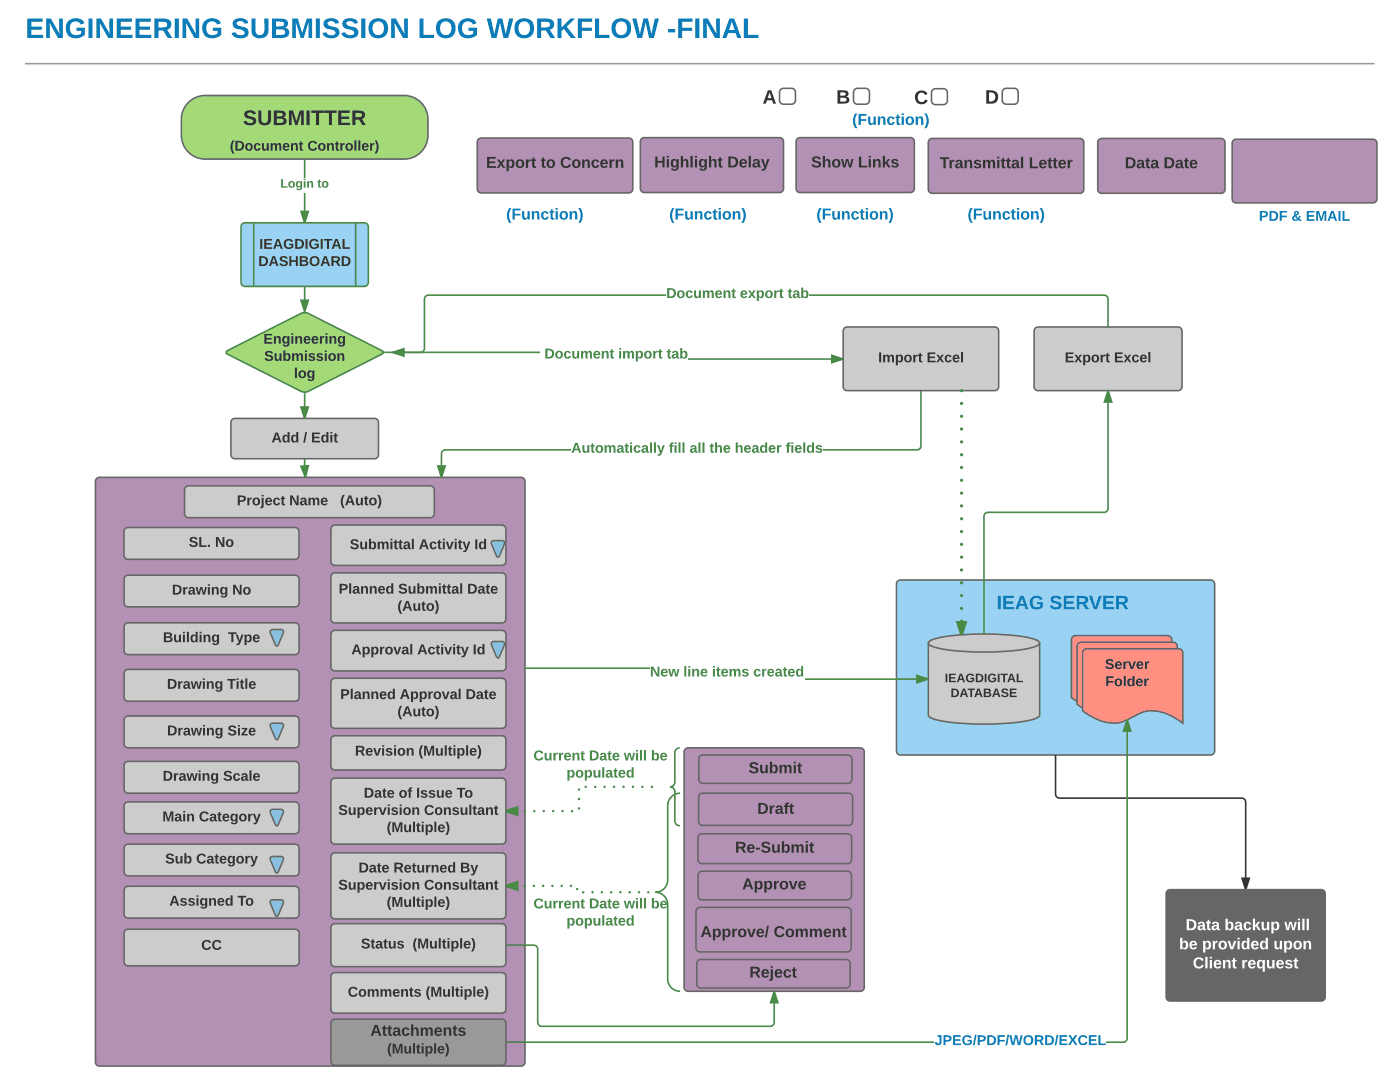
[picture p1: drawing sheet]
<svg xmlns="http://www.w3.org/2000/svg" width="279mm" height="216mm" viewBox="0 0 279 216" stroke-linecap="round" stroke-linejoin="round" font-family="sans-serif">
<path d="M5 12.7h269.3" fill="none" stroke="#999" stroke-width=".32"/>
<path d="M37.3 20.7a4.8 4.8 0 0 1 3.7-1.7h39.6a4.8 4.8 0 0 1 4.8 4.8v3.2a4.8 4.8 0 0 1-4.8 4.7h-39.6a4.8 4.8 0 0 1-4.8-4.7v-3.2a4.7 4.7 0 0 1 1.1-3.1z" fill="#a3d977"/>
<path d="M37.3 20.7a4.8 4.8 0 0 1 3.7-1.7h39.6a4.8 4.8 0 0 1 4.8 4.8v3.2a4.8 4.8 0 0 1-4.8 4.7h-39.6a4.8 4.8 0 0 1-4.8-4.7v-3.2a4.7 4.7 0 0 1 1.1-3.1z" fill="none" stroke="#666" stroke-width=".32"/>
<path d="M48.3 44.7l.6-.3h23.8a.79 .79 0 0 1 .8 .8v11.2a.79 .79 0 0 1-.8 .7h-23.8a.79 .79 0 0 1-.8-.7v-11.2z" fill="#99d2f2"/>
<path d="M60.8 31.7v12.7M48.3 44.7l.6-.3h23.8a.79 .79 0 0 1 .8 .8v11.2a.79 .79 0 0 1-.8 .7h-23.8a.79 .79 0 0 1-.8-.7v-11.2zM50.6 44.4v12.7M71 44.4v12.7" fill="none" stroke="#498a44" stroke-width=".32"/>
<g fill="#498a44">
<path d="M60.1 42.2h1.4l-.7 2.2z"/>
<path d="M59.8 42h2l-.8 2.4h-.4zM60.3 42.3l.5 1.6 .5-1.6z"/>
</g>
<path d="M55.9 35.5h9.7v2.9h-9.7z" fill="#fff"/>
<path d="M179.1 116l.6-.3h61.9a.79 .79 0 0 1 .8 .8v33.4a.79 .79 0 0 1-.8 .8h-61.9a.79 .79 0 0 1-.8-.8v-33.4z" fill="#99d2f2"/>
<path d="M179.1 116l.6-.3h61.9a.79 .79 0 0 1 .8 .8v33.4a.79 .79 0 0 1-.8 .8h-61.9a.79 .79 0 0 1-.8-.8v-33.4z" fill="none" stroke="#666" stroke-width=".32"/>
<path d="M185.4 128.1a10.5 10.5 0 0 1 4.9-1.3 49.6 49.6 0 0 1 16.2 .8l.9 .5 .1 .2v14.4a2.13 2.13 0 0 1-1.8 1 53.4 53.4 0 0 1-18.7 0 2.13 2.13 0 0 1-1.7-1v-14.4z" fill="#ccc"/>
<path d="M185.3 128.3a2.13 2.13 0 0 0 1.7 1 53.4 53.4 0 0 0 18.7 0 2.13 2.13 0 0 0 1.8-1M185.4 128.1a10.5 10.5 0 0 1 4.9-1.3 49.6 49.6 0 0 1 16.2 .8l.9 .5 .1 .2v14.4a2.13 2.13 0 0 1-1.8 1 53.4 53.4 0 0 1-18.7 0 2.13 2.13 0 0 1-1.7-1v-14.4z" fill="none" stroke="#666" stroke-width=".32"/>
<path d="M214.1 127.1l.5-.3h18.4a.79 .79 0 0 1 .8 .8v14.1a9.4 9.4 0 0 0-7.3-2.4l-3.1 1.4a7.1 7.1 0 0 1-7.5-.2l-2.1-1.3v-11.6z" fill="#ff8f80"/>
<path d="M214.1 127.1l.5-.3h18.4a.79 .79 0 0 1 .8 .8v14.1a9.4 9.4 0 0 0-7.3-2.4l-3.1 1.4a7.1 7.1 0 0 1-7.5-.2l-2.1-1.3v-11.6z" fill="none" stroke="#666" stroke-width=".32"/>
<path d="M215.2 128.4l.5-.2h18.5a.79 .79 0 0 1 .7 .8v14a9.4 9.4 0 0 0-7.3-2.4l-3 1.4a7.1 7.1 0 0 1-7.6-.2l-2.1-1.3v-11.5z" fill="#ff8f80"/>
<path d="M215.2 128.4l.5-.2h18.5a.79 .79 0 0 1 .7 .8v14a9.4 9.4 0 0 0-7.3-2.4l-3 1.4a7.1 7.1 0 0 1-7.6-.2l-2.1-1.3v-11.5z" fill="none" stroke="#666" stroke-width=".32"/>
<path d="M216.3 129.7l.6-.2h18.4a.79 .79 0 0 1 .8 .8v14a9.4 9.4 0 0 0-7.4-2.4l-3 1.4a7.1 7.1 0 0 1-7.6-.2l-2-1.3v-11.5z" fill="#ff8f80"/>
<path d="M216.3 129.7l.6-.2h18.4a.79 .79 0 0 1 .8 .8v14a9.4 9.4 0 0 0-7.4-2.4l-3 1.4a7.1 7.1 0 0 1-7.6-.2l-2-1.3v-11.5z" fill="none" stroke="#666" stroke-width=".32"/>
<path d="M210.7 150.7v7.8a.79 .79 0 0 0 .8 .8h36.3a.79 .79 0 0 1 .8 .8v17.4" fill="none" stroke="#333" stroke-width=".32"/>
<g fill="#333">
<path d="M247.9 175.2h1.4l-.7 2.3z"/>
<path d="M247.6 175.1h2l-.8 2.4h-.4zM248.1 175.4l.5 1.6 .5-1.6z"/>
</g>
<path d="M233 177.7l.5-.2h30.2a.79 .79 0 0 1 .8 .8v20.6a.79 .79 0 0 1-.8 .8h-30.2a.79 .79 0 0 1-.8-.8v-20.6z" fill="#666"/>
<path d="M233 177.7l.5-.2h30.2a.79 .79 0 0 1 .8 .8v20.6a.79 .79 0 0 1-.8 .8h-30.2a.79 .79 0 0 1-.8-.8v-20.6z" fill="none" stroke="#666" stroke-width=".32"/>
<path d="M46.3 83.7l.6-.2h27.8a.8 .8 0 0 1 .8 .8v6.4a.8 .8 0 0 1-.8 .8h-27.8a.79 .79 0 0 1-.8-.8v-6.4z" fill="#ccc"/>
<path d="M46.3 83.7l.6-.2h27.8a.8 .8 0 0 1 .8 .8v6.4a.8 .8 0 0 1-.8 .8h-27.8a.79 .79 0 0 1-.8-.8v-6.4z" fill="none" stroke="#666" stroke-width=".32"/>
<path d="M168.5 65.5l.6-.3h29.4a.79 .79 0 0 1 .8 .8v11.2a.79 .79 0 0 1-.8 .7h-29.4a.79 .79 0 0 1-.8-.7v-11.2z" fill="#ccc"/>
<path d="M168.5 65.5l.6-.3h29.4a.79 .79 0 0 1 .8 .8v11.2a.79 .79 0 0 1-.8 .7h-29.4a.79 .79 0 0 1-.8-.7v-11.2z" fill="none" stroke="#666" stroke-width=".32"/>
<path d="M206.6 65.5l.6-.3h27.9a.79 .79 0 0 1 .8 .8v11.2a.79 .79 0 0 1-.8 .7h-27.9a.79 .79 0 0 1-.8-.7v-11.2z" fill="#ccc"/>
<path d="M206.6 65.5l.6-.3h27.9a.79 .79 0 0 1 .8 .8v11.2a.79 .79 0 0 1-.8 .7h-27.9a.79 .79 0 0 1-.8-.7v-11.2z" fill="none" stroke="#666" stroke-width=".32"/>
<path d="M60.8 57.1v5.1" fill="none" stroke="#498a44" stroke-width=".32"/>
<g fill="#498a44">
<path d="M60.1 59.9h1.4l-.7 2.3z"/>
<path d="M59.8 59.8h2l-.9 2.6h-.2zM60.3 60.1l.5 1.6 .5-1.6z"/>
</g>
<path d="M45.2 70.1l14.9-7.6 .7-.1 .7 .1 14.9 7.6v.4l-.2 .2-14.7 7.4a1.73 1.73 0 0 1-1.4 0l-14.7-7.4-.2-.2z" fill="#a3d977"/>
<path d="M45.2 70.1l14.9-7.6 .7-.1 .7 .1 14.9 7.6v.4l-.2 .2-14.7 7.4a1.73 1.73 0 0 1-1.4 0l-14.7-7.4-.2-.2z" fill="none" stroke="#498a44" stroke-width=".32"/>
<path d="M19.3 95.5l.5-.3h84.2a.79 .79 0 0 1 .8 .8v115.9a.79 .79 0 0 1-.8 .8h-84.2a.79 .79 0 0 1-.8-.8v-115.9z" fill="#b391b5"/>
<path d="M19.3 95.5l.5-.3h84.2a.79 .79 0 0 1 .8 .8v115.9a.79 .79 0 0 1-.8 .8h-84.2a.79 .79 0 0 1-.8-.8v-115.9z" fill="none" stroke="#666" stroke-width=".32"/>
<path d="M25 105.5l.5-.2h33.4a.8 .8 0 0 1 .8 .7v4.8a.8 .8 0 0 1-.8 .8h-33.4a.79 .79 0 0 1-.8-.8v-4.8z" fill="#ccc"/>
<path d="M25 105.5l.5-.2h33.4a.8 .8 0 0 1 .8 .7v4.8a.8 .8 0 0 1-.8 .8h-33.4a.79 .79 0 0 1-.8-.8v-4.8z" fill="none" stroke="#666" stroke-width=".32"/>
<path d="M25 115l.6-.2h33.3a.79 .79 0 0 1 .8 .8v4.7a.79 .79 0 0 1-.8 .8h-33.3a.79 .79 0 0 1-.8-.8v-4.7z" fill="#ccc"/>
<path d="M25 115l.6-.2h33.3a.79 .79 0 0 1 .8 .8v4.7a.79 .79 0 0 1-.8 .8h-33.3a.79 .79 0 0 1-.8-.8v-4.7z" fill="none" stroke="#666" stroke-width=".32"/>
<path d="M25 124.5l.6-.2h33.3a.8 .8 0 0 1 .8 .8v4.7a.79 .79 0 0 1-.8 .8h-33.3a.79 .79 0 0 1-.8-.8v-4.7z" fill="#ccc"/>
<path d="M25 124.5l.6-.2h33.3a.8 .8 0 0 1 .8 .8v4.7a.79 .79 0 0 1-.8 .8h-33.3a.79 .79 0 0 1-.8-.8v-4.7z" fill="none" stroke="#666" stroke-width=".32"/>
<path d="M25 133.8l.6-.2h33.3a.79 .79 0 0 1 .8 .8v4.7a.79 .79 0 0 1-.8 .8h-33.3a.79 .79 0 0 1-.8-.8v-4.7z" fill="#ccc"/>
<path d="M25 133.8l.6-.2h33.3a.79 .79 0 0 1 .8 .8v4.7a.79 .79 0 0 1-.8 .8h-33.3a.79 .79 0 0 1-.8-.8v-4.7z" fill="none" stroke="#666" stroke-width=".32"/>
<path d="M25 143.1l.6-.2h33.3a.79 .79 0 0 1 .8 .8v4.7a.79 .79 0 0 1-.8 .8h-33.3a.79 .79 0 0 1-.8-.8v-4.7z" fill="#ccc"/>
<path d="M25 143.1l.6-.2h33.3a.79 .79 0 0 1 .8 .8v4.7a.79 .79 0 0 1-.8 .8h-33.3a.79 .79 0 0 1-.8-.8v-4.7z" fill="none" stroke="#666" stroke-width=".32"/>
<path d="M25 152.2l.6-.3h33.3a.79 .79 0 0 1 .8 .8v4.8a.79 .79 0 0 1-.8 .8h-33.3a.79 .79 0 0 1-.8-.8v-4.8z" fill="#ccc"/>
<path d="M25 152.2l.6-.3h33.3a.79 .79 0 0 1 .8 .8v4.8a.79 .79 0 0 1-.8 .8h-33.3a.79 .79 0 0 1-.8-.8v-4.8z" fill="none" stroke="#666" stroke-width=".32"/>
<path d="M25 160.3l.6-.3h33.3a.79 .79 0 0 1 .8 .8v4.8a.79 .79 0 0 1-.8 .8h-33.3a.79 .79 0 0 1-.8-.8v-4.8z" fill="#ccc"/>
<path d="M25 160.3l.6-.3h33.3a.79 .79 0 0 1 .8 .8v4.8a.79 .79 0 0 1-.8 .8h-33.3a.79 .79 0 0 1-.8-.8v-4.8z" fill="none" stroke="#666" stroke-width=".32"/>
<path d="M25 168.7l.6-.3h33.3a.79 .79 0 0 1 .8 .8v4.8a.79 .79 0 0 1-.8 .8h-33.3a.79 .79 0 0 1-.8-.8v-4.8z" fill="#ccc"/>
<path d="M25 168.7l.6-.3h33.3a.79 .79 0 0 1 .8 .8v4.8a.79 .79 0 0 1-.8 .8h-33.3a.79 .79 0 0 1-.8-.8v-4.8z" fill="none" stroke="#666" stroke-width=".32"/>
<path d="M25 177.1l.6-.3h33.3a.79 .79 0 0 1 .8 .8v4.8a.79 .79 0 0 1-.8 .8h-33.3a.79 .79 0 0 1-.8-.8v-4.8z" fill="#ccc"/>
<path d="M25 177.1l.6-.3h33.3a.79 .79 0 0 1 .8 .8v4.8a.79 .79 0 0 1-.8 .8h-33.3a.79 .79 0 0 1-.8-.8v-4.8z" fill="none" stroke="#666" stroke-width=".32"/>
<path d="M25 185.7l.6-.3h33.3a.79 .79 0 0 1 .8 .8v5.7a.79 .79 0 0 1-.8 .8h-33.3a.79 .79 0 0 1-.8-.8v-5.7z" fill="#ccc"/>
<path d="M25 185.7l.6-.3h33.3a.79 .79 0 0 1 .8 .8v5.7a.79 .79 0 0 1-.8 .8h-33.3a.79 .79 0 0 1-.8-.8v-5.7z" fill="none" stroke="#666" stroke-width=".32"/>
<path d="M66.3 126l.5-.2h33.4a.79 .79 0 0 1 .8 .8v6.5a.8 .8 0 0 1-.8 .8h-33.4a.8 .8 0 0 1-.8-.8v-6.5z" fill="#ccc"/>
<path d="M66.3 126l.5-.2h33.4a.79 .79 0 0 1 .8 .8v6.5a.8 .8 0 0 1-.8 .8h-33.4a.8 .8 0 0 1-.8-.8v-6.5z" fill="none" stroke="#666" stroke-width=".32"/>
<path d="M66.3 203.6l.5-.2h33.4a.79 .79 0 0 1 .8 .8v7.6a.79 .79 0 0 1-.8 .8h-33.4a.79 .79 0 0 1-.8-.8v-7.6z" fill="#999"/>
<path d="M66.3 203.6l.5-.2h33.4a.79 .79 0 0 1 .8 .8v7.6a.79 .79 0 0 1-.8 .8h-33.4a.79 .79 0 0 1-.8-.8v-7.6z" fill="none" stroke="#666" stroke-width=".32"/>
<path d="M104.9 133.3h39.4a.8 .8 0 0 1 .8 .8 1.07 1.07 0 0 0 .5 1.3l39.7 .1" fill="none" stroke="#498a44" stroke-width=".32"/>
<g fill="#498a44">
<path d="M104.8 133.2h.1v.3h-.1z"/>
<path d="M183 134.8l2.3 .7-2.3 .7z"/>
<path d="M182.8 134.6l2.5 .7v.4l-2.5 .8zM183.1 135v1l1.7-.5z"/>
</g>
<path d="M129.7 132.7h30.8v3.4h-30.8z" fill="#fff"/>
<path d="M60.8 78.5v5" fill="none" stroke="#498a44" stroke-width=".32"/>
<g fill="#498a44">
<path d="M60.6 78.2h.4v.3h-.4z"/>
<path d="M60.1 81.2h1.4l-.7 2.3z"/>
<path d="M59.8 81.1h2l-.8 2.4h-.4zM60.3 81.4l.5 1.6 .5-1.6z"/>
</g>
<path d="M60.8 91.5l.2 3.7" fill="none" stroke="#498a44" stroke-width=".32"/>
<g fill="#498a44">
<path d="M60.6 91.5h.2z"/>
<path d="M60.1 93l1.4-.1-.5 2.3z"/>
<path d="M59.8 92.9l1.9-.1-.6 2.4h-.3zM60.3 93.2l.6 1.5 .4-1.6z"/>
</g>
<path d="M76.9 70.3h45a.77 .77 0 0 1 .7 .9l.7 .4h45" fill="none" stroke="#498a44" stroke-width=".32"/>
<g fill="#498a44">
<path d="M76.4 70.2h.5v.3h-.5z"/>
<path d="M166 70.9l2.3 .7-2.3 .8z"/>
<path d="M165.8 70.7l2.5 .8v.3l-2.5 .8zM166.2 71.1v1.1l1.6-.6z"/>
</g>
<path d="M107.9 69.2h29.4v3.5h-29.4z" fill="#fff"/>
<path d="M183.8 77.9v11.1a.8 .8 0 0 1-.8 .8h-94.1a.79 .79 0 0 0-.8 .8v4.6" fill="none" stroke="#498a44" stroke-width=".32"/>
<g fill="#498a44">
<path d="M87.4 93h1.4l-.7 2.2z"/>
<path d="M87.2 92.8h1.9l-.8 2.4h-.4zM87.6 93.1l.5 1.6 .5-1.6z"/>
</g>
<path d="M114 88.1h50.2v3.4h-50.2z" fill="#fff"/>
<g fill="#498a44">
<path d="M191.2 124.2h1.4l-.7 2.3z"/>
<path d="M191.6 77.9a.32 .32 0 0 1 .6 0 .32 .32 0 0 1-.6 0zM191.6 80.5a.32 .32 0 0 1 .6 0 .32 .32 0 0 1-.6 0zM191.6 83.1a.32 .32 0 0 1 .6 0 .32 .32 0 0 1-.6 0zM191.6 85.6a.32 .32 0 0 1 .6 0 .32 .32 0 0 1-.6 0zM191.6 88.2a.32 .32 0 0 1 .6 0 .32 .32 0 0 1-.6 0zM191.6 90.7a.32 .32 0 0 1 .6 0 .32 .32 0 0 1-.6 0zM191.6 93.3a.32 .32 0 0 1 .6 0 .32 .32 0 0 1-.6 0zM191.6 95.8a.32 .32 0 0 1 .6 0 .32 .32 0 0 1-.6 0zM191.6 98.4a.32 .32 0 0 1 .6 0 .32 .32 0 0 1-.6 0zM191.6 100.9a.32 .32 0 0 1 .6 0 .32 .32 0 0 1-.6 0zM191.6 103.5a.32 .32 0 0 1 .6 0 .32 .32 0 0 1-.6 0zM191.6 106.1a.32 .32 0 0 1 .6 0 .32 .32 0 0 1-.6 0zM191.6 108.6a.32 .32 0 0 1 .6 0 .32 .32 0 0 1-.6 0zM191.6 111.2a.32 .32 0 0 1 .6 0 .32 .32 0 0 1-.6 0zM191.6 113.7a.32 .32 0 0 1 .6 0 .32 .32 0 0 1-.6 0zM191.6 116.3a.32 .32 0 0 1 .6 0 .32 .32 0 0 1-.6 0zM191.6 118.8a.32 .32 0 0 1 .6 0 .32 .32 0 0 1-.6 0zM191.6 121.4a.32 .32 0 0 1 .6 0 .32 .32 0 0 1-.6 0zM191.6 124a.32 .32 0 0 1 .6 0 .32 .32 0 0 1-.6 0z"/>
<path d="M190.7 123.9h2.4l-.9 2.8h-.6zM191.6 124.6l.3 .9 .3-.9z"/>
</g>
<path d="M66.3 105l.5-.2h33.4a.79 .79 0 0 1 .8 .8v6.4a.79 .79 0 0 1-.8 .8h-33.4a.79 .79 0 0 1-.8-.8v-6.4z" fill="#ccc"/>
<path d="M66.3 105l.5-.2h33.4a.79 .79 0 0 1 .8 .8v6.4a.79 .79 0 0 1-.8 .8h-33.4a.79 .79 0 0 1-.8-.8v-6.4z" fill="none" stroke="#666" stroke-width=".32"/>
<path d="M66.3 147l.5-.2h33.4a.79 .79 0 0 1 .8 .8v5.2a.8 .8 0 0 1-.8 .8h-33.4a.8 .8 0 0 1-.8-.8v-5.2z" fill="#ccc"/>
<path d="M66.3 147l.5-.2h33.4a.79 .79 0 0 1 .8 .8v5.2a.8 .8 0 0 1-.8 .8h-33.4a.8 .8 0 0 1-.8-.8v-5.2z" fill="none" stroke="#666" stroke-width=".32"/>
<path d="M66.3 155.5l.5-.2h33.4a.79 .79 0 0 1 .8 .8v11.5a.79 .79 0 0 1-.8 .8h-33.4a.79 .79 0 0 1-.8-.8v-11.5z" fill="#ccc"/>
<path d="M66.3 155.5l.5-.2h33.4a.79 .79 0 0 1 .8 .8v11.5a.79 .79 0 0 1-.8 .8h-33.4a.79 .79 0 0 1-.8-.8v-11.5z" fill="none" stroke="#666" stroke-width=".32"/>
<path d="M66.3 184.5l.5-.2h33.4a.79 .79 0 0 1 .8 .8v7a.79 .79 0 0 1-.8 .8h-33.4a.79 .79 0 0 1-.8-.8v-7z" fill="#ccc"/>
<path d="M66.3 184.5l.5-.2h33.4a.79 .79 0 0 1 .8 .8v7a.79 .79 0 0 1-.8 .8h-33.4a.79 .79 0 0 1-.8-.8v-7z" fill="none" stroke="#666" stroke-width=".32"/>
<path d="M66.3 170.4l.5-.2h33.4a.79 .79 0 0 1 .8 .8v11.6a.79 .79 0 0 1-.8 .8h-33.4a.79 .79 0 0 1-.8-.8v-11.6z" fill="#ccc"/>
<path d="M66.3 170.4l.5-.2h33.4a.79 .79 0 0 1 .8 .8v11.6a.79 .79 0 0 1-.8 .8h-33.4a.79 .79 0 0 1-.8-.8v-11.6z" fill="none" stroke="#666" stroke-width=".32"/>
<path d="M54 179.8l.5-.3h1.5l.5 .3v.5l-1.1 2.5h-.3l-.2-.3-.9-2.2z" fill="#83bbe5"/>
<path d="M54 179.8l.5-.3h1.5l.5 .3v.5l-1.1 2.5h-.3l-.2-.3-.9-2.2z" fill="none" stroke="#666" stroke-width=".32"/>
<path d="M54 125.8l.5-.2h1.5l.5 .2v.5l-.9 2.3-.4 .3-.3-.3-.9-2.3z" fill="#83bbe5"/>
<path d="M54 125.8l.5-.2h1.5l.5 .2v.5l-.9 2.3-.4 .3-.3-.3-.9-2.3z" fill="none" stroke="#666" stroke-width=".32"/>
<path d="M54 171.1l.5-.2h1.5l.5 .2v.5l-1.1 2.5h-.3l-.2-.2-.9-2.3z" fill="#83bbe5"/>
<path d="M54 171.1l.5-.2h1.5l.5 .2v.5l-1.1 2.5h-.3l-.2-.2-.9-2.3z" fill="none" stroke="#666" stroke-width=".32"/>
<path d="M54 144.5l.5-.2h1.5l.5 .2v.5l-1.1 2.5h-.3l-.2-.2-.9-2.3z" fill="#83bbe5"/>
<path d="M54 144.5l.5-.2h1.5l.5 .2v.5l-1.1 2.5h-.3l-.2-.2-.9-2.3z" fill="none" stroke="#666" stroke-width=".32"/>
<path d="M98.1 128.2l.5-.2h1.6l.4 .2v.5l-.9 2.3-.3 .3-.3-.3-1-2.3z" fill="#83bbe5"/>
<path d="M98.1 128.2l.5-.2h1.6l.4 .2v.5l-.9 2.3-.3 .3-.3-.3-1-2.3z" fill="none" stroke="#666" stroke-width=".32"/>
<path d="M246.1 28l.6-.2h27.3a.79 .79 0 0 1 .8 .8v11.1a.79 .79 0 0 1-.8 .8h-27.3a.79 .79 0 0 1-.8-.8v-11.1z" fill="#b391b5"/>
<path d="M246.1 28l.6-.2h27.3a.79 .79 0 0 1 .8 .8v11.1a.79 .79 0 0 1-.8 .8h-27.3a.79 .79 0 0 1-.8-.8v-11.1z" fill="none" stroke="#666" stroke-width=".32"/>
<path d="M219.3 27.9l.6-.3h23.8a.79 .79 0 0 1 .8 .8v9.4a.79 .79 0 0 1-.8 .8h-23.8a.79 .79 0 0 1-.8-.8v-9.4z" fill="#b391b5"/>
<path d="M219.3 27.9l.6-.3h23.8a.79 .79 0 0 1 .8 .8v9.4a.79 .79 0 0 1-.8 .8h-23.8a.79 .79 0 0 1-.8-.8v-9.4z" fill="none" stroke="#666" stroke-width=".32"/>
<path d="M98.1 108.1l.5-.2h1.6l.4 .2v.5l-1.1 2.5h-.3l-.1-.2-1-2.3z" fill="#83bbe5"/>
<path d="M98.1 108.1l.5-.2h1.6l.4 .2v.5l-1.1 2.5h-.3l-.1-.2-1-2.3z" fill="none" stroke="#666" stroke-width=".32"/>
<path d="M66.3 114.5l.5-.2h33.4a.79 .79 0 0 1 .8 .8v8.4a.79 .79 0 0 1-.8 .8h-33.4a.79 .79 0 0 1-.8-.8v-8.4z" fill="#ccc"/>
<path d="M66.3 114.5l.5-.2h33.4a.79 .79 0 0 1 .8 .8v8.4a.79 .79 0 0 1-.8 .8h-33.4a.79 .79 0 0 1-.8-.8v-8.4z" fill="none" stroke="#666" stroke-width=".32"/>
<path d="M66.3 135.6l.5-.3h33.4a.79 .79 0 0 1 .8 .8v8.4a.79 .79 0 0 1-.8 .8h-33.4a.79 .79 0 0 1-.8-.8v-8.4z" fill="#ccc"/>
<path d="M66.3 135.6l.5-.3h33.4a.79 .79 0 0 1 .8 .8v8.4a.79 .79 0 0 1-.8 .8h-33.4a.79 .79 0 0 1-.8-.8v-8.4z" fill="none" stroke="#666" stroke-width=".32"/>
<path d="M136.8 149.5l.5-.3h34.4a.79 .79 0 0 1 .8 .8v47a.79 .79 0 0 1-.8 .8h-34.4a.79 .79 0 0 1-.8-.8v-47z" fill="#b391b5"/>
<path d="M136.8 149.5l.5-.3h34.4a.79 .79 0 0 1 .8 .8v47a.79 .79 0 0 1-.8 .8h-34.4a.79 .79 0 0 1-.8-.8v-47z" fill="none" stroke="#666" stroke-width=".32"/>
<path d="M139.5 166.6l.6-.2h29.1a.8 .8 0 0 1 .8 .8v4.3a.8 .8 0 0 1-.8 .8h-29.1a.8 .8 0 0 1-.8-.8v-4.3z" fill="#b391b5"/>
<path d="M139.5 166.6l.6-.2h29.1a.8 .8 0 0 1 .8 .8v4.3a.8 .8 0 0 1-.8 .8h-29.1a.8 .8 0 0 1-.8-.8v-4.3z" fill="none" stroke="#666" stroke-width=".32"/>
<path d="M139.7 150.9l.6-.2h28.9a.79 .79 0 0 1 .8 .7v4.1a.8 .8 0 0 1-.8 .8h-28.9a.8 .8 0 0 1-.8-.8v-4.1z" fill="#b391b5"/>
<path d="M139.7 150.9l.6-.2h28.9a.79 .79 0 0 1 .8 .7v4.1a.8 .8 0 0 1-.8 .8h-28.9a.8 .8 0 0 1-.8-.8v-4.1z" fill="none" stroke="#666" stroke-width=".32"/>
<path d="M139.7 158.5l.5-.2h29.2a.8 .8 0 0 1 .7 .8v4.8a.8 .8 0 0 1-.7 .8h-29.2a.8 .8 0 0 1-.8-.8v-4.8z" fill="#b391b5"/>
<path d="M139.7 158.5l.5-.2h29.2a.8 .8 0 0 1 .7 .8v4.8a.8 .8 0 0 1-.7 .8h-29.2a.8 .8 0 0 1-.8-.8v-4.8z" fill="none" stroke="#666" stroke-width=".32"/>
<path d="M139.5 174.1l.6-.3h29a.8 .8 0 0 1 .8 .8v4.2a.79 .79 0 0 1-.8 .7h-29a.79 .79 0 0 1-.8-.7v-4.2z" fill="#b391b5"/>
<path d="M139.5 174.1l.6-.3h29a.8 .8 0 0 1 .8 .8v4.2a.79 .79 0 0 1-.8 .7h-29a.79 .79 0 0 1-.8-.7v-4.2z" fill="none" stroke="#666" stroke-width=".32"/>
<path d="M139.1 181.3l.6-.2h29.4a.79 .79 0 0 1 .8 .7v7.4a.8 .8 0 0 1-.8 .7h-29.4a.8 .8 0 0 1-.8-.7v-7.4z" fill="#b391b5"/>
<path d="M139.1 181.3l.6-.2h29.4a.79 .79 0 0 1 .8 .7v7.4a.8 .8 0 0 1-.8 .7h-29.4a.8 .8 0 0 1-.8-.7v-7.4z" fill="none" stroke="#666" stroke-width=".32"/>
<path d="M139.3 191.7l.6-.2h29a.79 .79 0 0 1 .8 .7v4.2a.79 .79 0 0 1-.8 .8h-29a.79 .79 0 0 1-.8-.8v-4.2z" fill="#b391b5"/>
<path d="M139.3 191.7l.6-.2h29a.79 .79 0 0 1 .8 .7v4.2a.79 .79 0 0 1-.8 .8h-29a.79 .79 0 0 1-.8-.8v-4.2z" fill="none" stroke="#666" stroke-width=".32"/>
<path d="M135.7 158.3a2.48 2.48 0 0 0-2.4 2.5v14.8a2.47 2.47 0 0 1-2.5 2.4 2.46 2.46 0 0 1 2.5 2.5v14.8a2.48 2.48 0 0 0 2.4 2.5" fill="none" stroke="#498a44" stroke-width=".32"/>
<g fill="#498a44">
<path d="M101 176.8l2.2-.8v1.5z"/>
<path d="M129.1 178a.25 .25 0 0 1 .5 0 .25 .25 0 0 1-.5 0zM127.3 178a.25 .25 0 0 1 .5 0 .25 .25 0 0 1-.5 0zM125.4 178a.25 .25 0 0 1 .5 0 .25 .25 0 0 1-.5 0zM123.6 178a.24 .24 0 0 1 .4 0 .24 .24 0 0 1-.4 0zM121.7 178a.25 .25 0 0 1 .5 0 .25 .25 0 0 1-.5 0zM119.9 178a.24 .24 0 0 1 .4 0 .24 .24 0 0 1-.4 0zM118 178a.25 .25 0 0 1 .5 0 .25 .25 0 0 1-.5 0zM116.2 178a.24 .24 0 0 1 .4 0 .24 .24 0 0 1-.4 0zM114.9 177.4a.25 .25 0 0 1 .5 0 .25 .25 0 0 1-.5 0zM113.7 176.8a.25 .25 0 0 1 .5 0 .25 .25 0 0 1-.5 0zM111.9 176.8a.24 .24 0 0 1 .4 0 .24 .24 0 0 1-.4 0zM110 176.8a.25 .25 0 0 1 .5 0 .25 .25 0 0 1-.5 0zM108.2 176.8a.24 .24 0 0 1 .4 0 .24 .24 0 0 1-.4 0zM106.3 176.8a.25 .25 0 0 1 .5 0 .25 .25 0 0 1-.5 0zM104.4 176.8a.25 .25 0 0 1 .5 0 .25 .25 0 0 1-.5 0zM102.6 176.8a.25 .25 0 0 1 .5 0 .25 .25 0 0 1-.5 0z"/>
<path d="M101 176.5l2.5-.8v2.1l-2.5-.8zM101.7 176.8l1.3 .4v-.8z"/>
</g>
<path d="M135.7 149.2a.97 .97 0 0 0-1 1v5.8a.96 .96 0 0 1-1 1 .96 .96 0 0 1 1 1v5.8a.97 .97 0 0 0 1 1" fill="none" stroke="#498a44" stroke-width=".32"/>
<g fill="#498a44">
<path d="M101 161.8l2.2-.7v1.5z"/>
<path d="M129.9 157a.24 .24 0 0 1 .4 0 .24 .24 0 0 1-.4 0zM128 157a.24 .24 0 0 1 .4 0 .24 .24 0 0 1-.4 0zM126.1 157a.25 .25 0 0 1 .5 0 .25 .25 0 0 1-.5 0zM124.2 157a.25 .25 0 0 1 .5 0 .25 .25 0 0 1-.5 0zM122.3 157a.25 .25 0 0 1 .5 0 .25 .25 0 0 1-.5 0zM120.4 157a.25 .25 0 0 1 .5 0 .25 .25 0 0 1-.5 0zM118.5 157a.25 .25 0 0 1 .5 0 .25 .25 0 0 1-.5 0zM116.7 157a.24 .24 0 0 1 .4 0 .24 .24 0 0 1-.4 0zM115.3 157.5a.25 .25 0 0 1 .5 0 .25 .25 0 0 1-.5 0zM115.3 159.4a.25 .25 0 0 1 .5 0 .25 .25 0 0 1-.5 0zM115.3 161.3a.25 .25 0 0 1 .5 0 .25 .25 0 0 1-.5 0zM113.9 161.8a.25 .25 0 0 1 .5 0 .25 .25 0 0 1-.5 0zM112 161.8a.25 .25 0 0 1 .5 0 .25 .25 0 0 1-.5 0zM110.2 161.8a.24 .24 0 0 1 .4 0 .24 .24 0 0 1-.4 0zM108.3 161.8a.25 .25 0 0 1 .5 0 .25 .25 0 0 1-.5 0zM106.4 161.8a.25 .25 0 0 1 .5 0 .25 .25 0 0 1-.5 0zM104.5 161.8a.25 .25 0 0 1 .5 0 .25 .25 0 0 1-.5 0zM102.6 161.8a.25 .25 0 0 1 .5 0 .25 .25 0 0 1-.5 0z"/>
<path d="M101 161.6l2.5-.8v2.1l-2.5-.8zM101.7 161.8l1.3 .5v-.9z"/>
</g>
<path d="M101 188.6h5.5a.79 .79 0 0 1 .8 .8v14.6a.79 .79 0 0 0 .8 .8h45.6a.8 .8 0 0 0 .8-.8v-6.2" fill="none" stroke="#498a44" stroke-width=".32"/>
<g fill="#498a44">
<path d="M154.5 197.8l.7 2.3h-1.4z"/>
<path d="M154.3 197.8h.4l.8 2.4h-1.9zM154.5 198.3l-.5 1.6h1z"/>
</g>
<path d="M159.1 27.7l.6-.2h22a.79 .79 0 0 1 .8 .8v9.3a.79 .79 0 0 1-.8 .8h-22a.79 .79 0 0 1-.8-.8v-9.3z" fill="#b391b5"/>
<path d="M159.1 27.7l.6-.2h22a.79 .79 0 0 1 .8 .8v9.3a.79 .79 0 0 1-.8 .8h-22a.79 .79 0 0 1-.8-.8v-9.3z" fill="none" stroke="#666" stroke-width=".32"/>
<path d="M128 27.7l.6-.2h27a.79 .79 0 0 1 .8 .8v9.3a.79 .79 0 0 1-.8 .8h-27a.79 .79 0 0 1-.8-.8v-9.3z" fill="#b391b5"/>
<path d="M128 27.7l.6-.2h27a.79 .79 0 0 1 .8 .8v9.3a.79 .79 0 0 1-.8 .8h-27a.79 .79 0 0 1-.8-.8v-9.3z" fill="none" stroke="#666" stroke-width=".32"/>
<path d="M224.9 143.6v63.6a.79 .79 0 0 1-.7 .8h-123.2" fill="none" stroke="#498a44" stroke-width=".32"/>
<g fill="#498a44">
<path d="M224.9 143.6l.8 2.3h-1.5z"/>
<path d="M224.8 143.7l.3-.2 .8 2.5h-1.9zM224.9 144.1l-.5 1.6h1.1z"/>
</g>
<path d="M186.5 206.2h34.2v3.5h-34.2z" fill="#fff"/>
<path d="M95.5 27.8l.5-.3h29.5a.79 .79 0 0 1 .8 .8v9.4a.79 .79 0 0 1-.8 .8h-29.5a.79 .79 0 0 1-.8-.8v-9.4z" fill="#b391b5"/>
<path d="M95.5 27.8l.5-.3h29.5a.79 .79 0 0 1 .8 .8v9.4a.79 .79 0 0 1-.8 .8h-29.5a.79 .79 0 0 1-.8-.8v-9.4z" fill="none" stroke="#666" stroke-width=".32"/>
<path d="M221.1 65.2v-5.5a.79 .79 0 0 0-.8-.8h-134.8a.79 .79 0 0 0-.8 .8v9.8a.8 .8 0 0 1-.8 .8h-5.5" fill="none" stroke="#498a44" stroke-width=".32"/>
<g fill="#498a44">
<path d="M78.4 70.3l2.2-.7v1.5z"/>
<path d="M77.8 70.3l3-.9v1.9zM78.9 70.3l1.6 .5v-1z"/>
</g>
<path d="M133 57.2h28.4v3.4h-28.4z" fill="#fff"/>
<path d="M221.1 77.9v23.5a.8 .8 0 0 1-.8 .8h-23.1a.79 .79 0 0 0-.8 .8v23.5" fill="none" stroke="#498a44" stroke-width=".32"/>
<g fill="#498a44">
<path d="M196.2 126.5h.3z"/>
<path d="M221.1 77.9l.8 2.3h-1.5z"/>
<path d="M221 77.9h.3l.8 2.5h-1.9zM221.1 78.5l-.5 1.6h1.1z"/>
</g>
<path d="M37.1 97.2l.5-.3h48.3a.8 .8 0 0 1 .8 .8v4.8a.79 .79 0 0 1-.8 .8h-48.3a.79 .79 0 0 1-.8-.8v-4.8z" fill="#ccc"/>
<path d="M37.1 97.2l.5-.3h48.3a.8 .8 0 0 1 .8 .8v4.8a.79 .79 0 0 1-.8 .8h-48.3a.79 .79 0 0 1-.8-.8v-4.8z" fill="none" stroke="#666" stroke-width=".32"/>
<path d="M66.3 194.3l.5-.2h33.4a.79 .79 0 0 1 .8 .8v6.5a.79 .79 0 0 1-.8 .8h-33.4a.79 .79 0 0 1-.8-.8v-6.5z" fill="#ccc"/>
<path d="M155.8 17.9l.6-.3h1.6a.79 .79 0 0 1 .7 .8v1.6a.79 .79 0 0 1-.7 .8h-1.6a.79 .79 0 0 1-.8-.8v-1.6zM170.6 17.9l.5-.3h1.6a.79 .79 0 0 1 .8 .8v1.6a.79 .79 0 0 1-.8 .8h-1.6a.79 .79 0 0 1-.8-.8v-1.6zM186.1 17.9l.6-.2h1.6a.79 .79 0 0 1 .8 .8v1.6a.79 .79 0 0 1-.8 .8h-1.6a.79 .79 0 0 1-.8-.8v-1.6zM200.3 17.9l.5-.3h1.6a.79 .79 0 0 1 .8 .8v1.6a.79 .79 0 0 1-.8 .8h-1.6a.79 .79 0 0 1-.8-.8v-1.6zM66.3 194.3l.5-.2h33.4a.79 .79 0 0 1 .8 .8v6.5a.79 .79 0 0 1-.8 .8h-33.4a.79 .79 0 0 1-.8-.8v-6.5z" fill="none" stroke="#666" stroke-width=".32"/>
<path d="M185.5 27.9l.6-.3h29.4a.79 .79 0 0 1 .8 .8v9.4a.79 .79 0 0 1-.8 .8h-29.4a.79 .79 0 0 1-.8-.8v-9.4z" fill="#b391b5"/>
<path d="M185.5 27.9l.6-.3h29.4a.79 .79 0 0 1 .8 .8v9.4a.79 .79 0 0 1-.8 .8h-29.4a.79 .79 0 0 1-.8-.8v-9.4z" fill="none" stroke="#666" stroke-width=".32"/>
<path d="M54 161.7l.5-.2h1.5l.5 .2v.5l-.9 2.3-.4 .3-.3-.3-.9-2.3z" fill="#83bbe5"/>
<path d="M54 161.7l.5-.2h1.5l.5 .2v.5l-.9 2.3-.4 .3-.3-.3-.9-2.3z" fill="none" stroke="#666" stroke-width=".32"/>
<text font-size="5.6" fill="#0c7cba" x="5.1" y="7.6">ENGINEERING SUBMISSION LOG WORKFLOW-FINAL</text>
<text font-size="4.2" fill="#333" x="48.5" y="25">SUBMITTER</text>
<g font-size="3.9" fill="#333">
<text x="152.2" y="20.7">A</text>
<text x="166.9" y="20.7">B</text>
<text x="182.4" y="20.8">C</text>
<text x="196.6" y="20.7">D</text>
</g>
<text font-size="3.9" fill="#0c7cba" x="198.9" y="121.6">IEAG SERVER</text>
<g font-size="3.2" fill="#0c7cba">
<text x="170.1" y="24.9">(Function)</text>
<text x="101" y="43.8">(Function)</text>
<text x="133.6" y="43.8">(Function)</text>
<text x="162.9" y="43.8">(Function)</text>
<text x="193.1" y="43.8">(Function)</text>
</g>
<g font-size="3.2" fill="#333">
<text x="97" y="33.5">Export to Concern</text>
<text x="130.6" y="33.4">Highlight Delay</text>
<text x="161.9" y="33.4">Show Links</text>
<text x="187.5" y="33.6">Transmittal Letter</text>
<text x="224.5" y="33.6">Data Date</text>
<text x="149.4" y="154.3">Submit</text>
<text x="151.1" y="162.4">Draft</text>
<text x="146.7" y="170.2">Re-Submit</text>
<text x="148.1" y="177.5">Approve</text>
<text x="139.8" y="187">Approve/Comment</text>
<text x="149.6" y="195.1">Reject</text>
<text x="73.9" y="206.7">Attachments</text>
</g>
<g font-size="3.2" fill="#fff">
<text x="236.6" y="185.6">Data backup will</text>
<text x="235.3" y="189.4">be provid</text>
<text x="249.6" y="189.4">ed</text>
<text x="254.2" y="189.4">upon</text>
<text x="238" y="193.2">Client req</text>
<text x="252.7" y="193.2">uest</text>
</g>
<g font-size="2.9" fill="#0c7cba">
<text x="251.2" y="44.1">PDF&amp; EMAIL</text>
<text x="186.5" y="208.5">JPEG/PDF/WORD/EXCEL</text>
</g>
<g font-size="2.9" fill="#333">
<text x="51.5" y="53.1">DASHBOARD</text>
<text x="51.7" y="49.7">IEAGDIGITAL</text>
<text x="52.6" y="68.6">Engineering</text>
<text x="52.7" y="72">Submission</text>
<text x="58.7" y="75.5">log</text>
<text x="175.3" y="72.3">Import Excel</text>
<text x="212.5" y="72.3">Export Excel</text>
<text x="54.2" y="88.3">Add /Edit</text>
<text x="47.3" y="100.8">Project Name</text>
<text x="67.9" y="100.8">(Auto)</text>
<text x="37.7" y="109.1">SL. No</text>
<text x="69.8" y="109.6">Submittal Activity Id</text>
<text x="34.3" y="118.6">Drawing No</text>
<text x="67.6" y="118.5">Planned Submittal Date</text>
<text x="79.3" y="121.9">(Auto)</text>
<text x="32.5" y="128.1">Building Type</text>
<text x="70.1" y="130.6">Approval Activity Id</text>
<text x="33.3" y="137.4">Drawing Title</text>
<text x="220.5" y="133.5">Server</text>
<text x="220.6" y="136.9">Folder</text>
<text x="67.9" y="139.5">Planned Approval Date</text>
<text x="79.3" y="142.9">(Auto)</text>
<text x="33.4" y="146.7">Drawing Size</text>
<text x="32.5" y="155.8">Drawing Scale</text>
<text x="70.8" y="150.8">Revision (Multiple)</text>
<text x="72.6" y="159.2">Date of Issue To</text>
<text x="32.4" y="163.9">Main Category</text>
<text x="67.5" y="162.6">Supervision Consultant</text>
<text x="77.2" y="166">(Multiple)</text>
<text x="33" y="172.3">Sub Category</text>
<text x="67.5" y="177.5">Supervision Consultant</text>
<text x="71.5" y="174.1">Date Returned By</text>
<text x="33.8" y="180.7">Assigned</text>
<text x="47.4" y="180.7">To</text>
<text x="77.2" y="181">(Multiple)</text>
<text x="40.2" y="189.5">CC</text>
<text x="72" y="189.3">Status (Multiple)</text>
<text x="69.4" y="198.9">Comments (Multiple)</text>
</g>
<g font-size="2.9" fill="#498a44">
<text x="133" y="59.5">Document export tab</text>
<text x="108.7" y="71.5">Document import tab</text>
<text x="114" y="90.3">Automatically fill all the head</text>
<text x="153.3" y="90.3">er field</text>
<text x="162.7" y="90.3">s</text>
<text x="129.7" y="135">New line items created</text>
<text x="106.5" y="151.7">Current Date will be</text>
<text x="113.1" y="155.2">populated</text>
<text x="106.5" y="181.3">Current Date will be</text>
<text x="113.1" y="184.7">populated</text>
</g>
<g font-size="2.8" fill="#333">
<text x="45.9" y="30.1">(Document Controller)</text>
<text x="77.3" y="210.2">(Multiple)</text>
</g>
<g font-size="2.5" fill="#498a44">
<text x="56" y="37.5">Logi</text>
<text x="61.1" y="37.5">n to</text>
</g>
<g font-size="2.5" fill="#333">
<text x="188.6" y="136.1">IEAGDIGITAL</text>
<text x="189.7" y="139.1">DATABASE</text>
</g>
</svg>
